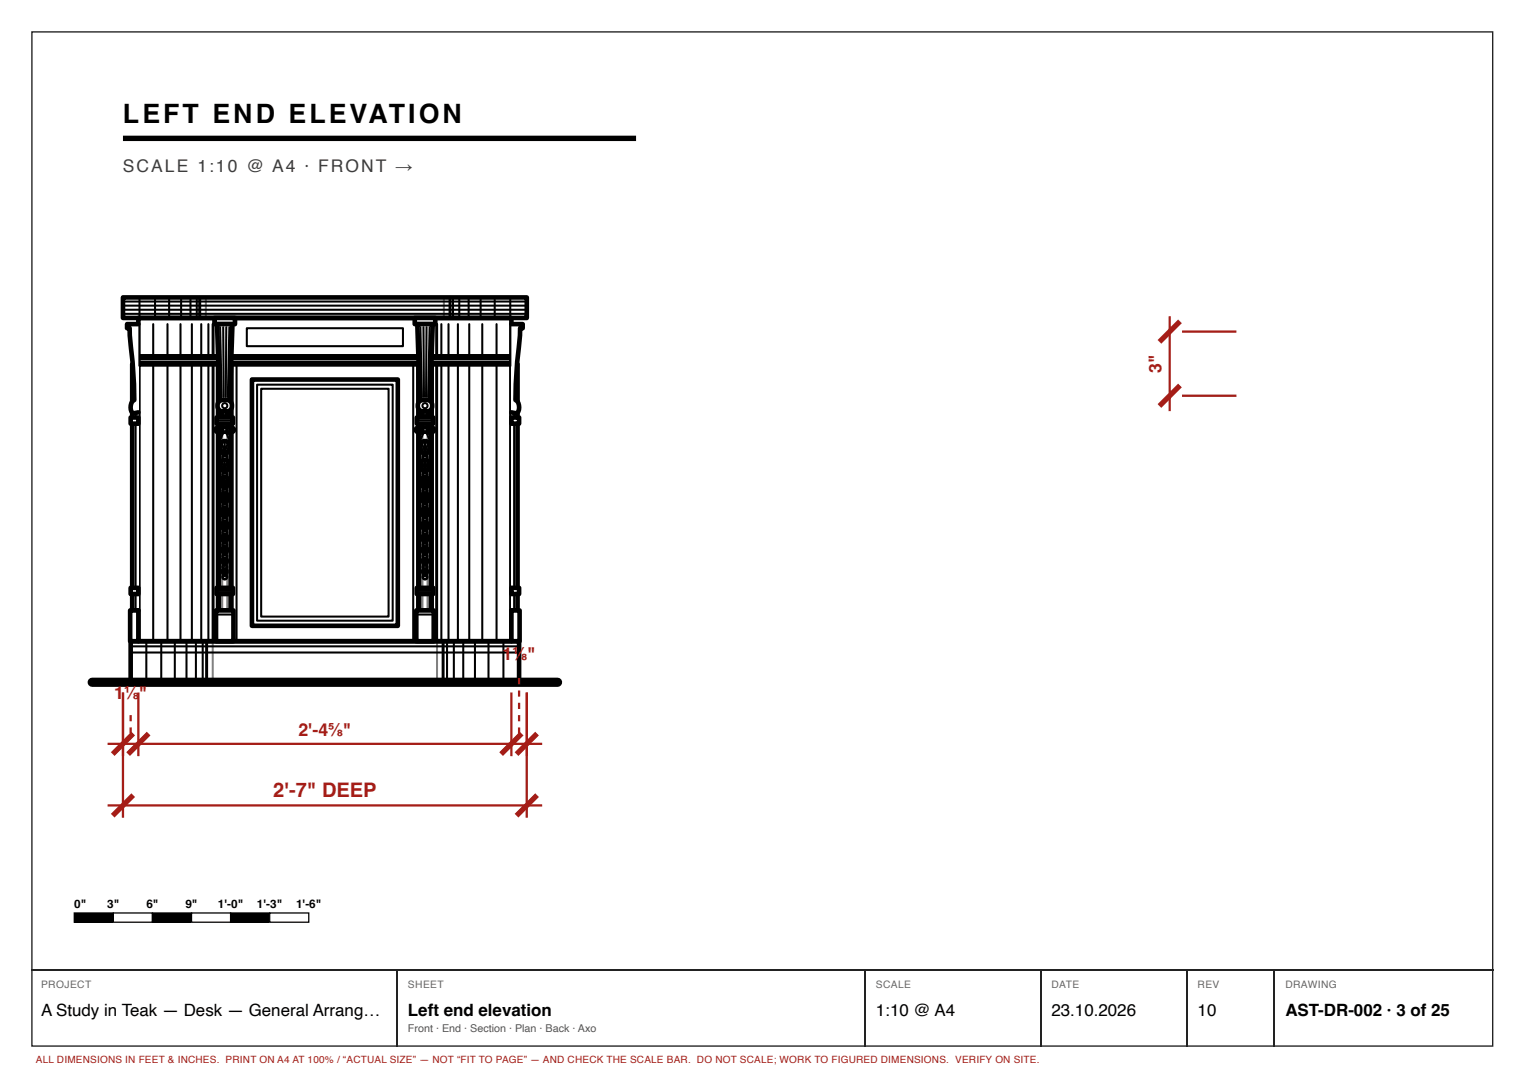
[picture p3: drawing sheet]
<svg xmlns="http://www.w3.org/2000/svg" width="297mm" height="210mm" viewBox="0 0 297 210" stroke-linecap="round" stroke-linejoin="round" font-family="sans-serif">
<path d="M6.2 6.2h284.7v197.7h-284.7z" fill="none" stroke="#222" stroke-width=".26"/>
<path d="M24 27h100" fill="none" stroke="#000" stroke-width="1" stroke-linecap="butt"/>
<path d="M24 58h78.7v4h-78.7zM27 62h72.7v7.5h-72.7zM27 69.5h72.7v1.5h-72.7zM27 71h72.7v54h-72.7zM49.1 74h28.4v48h-28.4zM25.5 125h75.7v8h-75.7z" fill="none" stroke="#000" stroke-width=".9"/>
<g fill="none" stroke="#000" stroke-width=".4">
<path d="M24 58.8h78.7M24 59.6h78.7M27.2 58v4M30.2 58v4M33 58v4M35.3 58v4M37.1 58v4M38.3 58v4M40.1 58v4M86.5 58v4M88.3 58v4M89.5 58v4"/>
<path d="M91.3 58v4M93.7 58v4M96.4 58v4M99.4 58v4M24 60.4h78.7M24 61.2h78.7M27 70h72.7M27 70.5h72.7M29.9 63.2v6.3M29.9 71v54M32.6 63.2v6.3M32.6 71v54"/>
<path d="M35.2 63.2v6.3M35.2 71v54M37.4 63.2v6.3M37.4 71v54M39.2 63.2v6.3M39.2 71v54M40.6 63.2v6.3M40.6 71v54M42.7 63.2v6.3M42.7 71v54M46.1 71v54M48.1 64h30.4v3.5h-30.4z"/>
<path d="M50.1 75h26.4v46h-26.4zM50.9 75.8h24.8v44.4h-24.8zM80.5 71v54M25.5 126h75.7M25.5 127.2h75.7M28.5 125v8M31.4 125v8M34.1 125v8M36.3 125v8M38.2 125v8M39.5 125v8M41.5 125v8"/>
</g>
<path d="M38.9 58v4M87.7 58v4M41.5 63.2v6.3M41.5 71v54M40.3 125v8" fill="none" stroke="#000" stroke-width=".58"/>
<path d="M42.5 71h2.6v48h-2.6z" fill="#fff"/>
<path d="M42.5 71h2.6v48h-2.6z" fill="none" stroke="#000" stroke-width=".9"/>
<path d="M42.9 71v48M43.3 71v48M44.3 71v48M44.7 71v48" fill="none" stroke="#000" stroke-width=".4"/>
<path d="M42.2 81.4h3.2v1.2h-3.2z" fill="#fff"/>
<path d="M42.2 81.4h3.2v1.2h-3.2z" fill="none" stroke="#000" stroke-width=".9"/>
<path d="M42.2 82h3.2" fill="none" stroke="#000" stroke-width=".4"/>
<path d="M42.2 114.6h3.2v1.2h-3.2z" fill="#fff"/>
<path d="M42.2 83.5a.98 .98 0 0 1 1.6 .4 1.05 1.05 0 0 1-1.8-.1zM44 83.5a.98 .98 0 0 1 1.6 .4 1.05 1.05 0 0 1-1.8-.1zM42.2 114.6h3.2v1.2h-3.2z" fill="none" stroke="#000" stroke-width=".9"/>
<path d="M42.2 115.2h3.2" fill="none" stroke="#000" stroke-width=".4"/>
<circle cx="43.8" cy="83.8" r=".35" fill="#fff"/>
<g fill="none" stroke="#000" stroke-width=".9">
<path d="M43 86.3a.97 .97 0 0 1 1.3-.2 .97 .97 0 0 1 .4 1.1l-.5 1.1-.4 .4a2.1 2.1 0 0 1-.8-2.4zM43.1 90a.88 .88 0 0 1 1.1-.3 .88 .88 0 0 1 .4 1.1l-.4 .9-.4 .4a1.89 1.89 0 0 1-.7-2.1zM43.4 93.1l.4-.1 .4 .1a1.36 1.36 0 0 1-.4 2.1 1.49 1.49 0 0 1-.4-2.1zM43.4 96.2l.4-.1 .4 .1a1.22 1.22 0 0 1-.4 2 1.34 1.34 0 0 1-.4-2zM43.4 99.1h.8a1.1 1.1 0 0 1-.4 1.8 1.21 1.21 0 0 1-.4-1.8zM43.4 101.9l.4-.1 .4 .1a1.08 1.08 0 0 1-.4 1.5 1.08 1.08 0 0 1-.4-1.5zM43.5 104.4l.3-.1 .3 .1a.97 .97 0 0 1-.3 1.4 .97 .97 0 0 1-.3-1.4zM43.5 106.8h.6a.88 .88 0 0 1-.3 1.2 .88 .88 0 0 1-.3-1.2zM43.5 109h.6a.79 .79 0 0 1-.3 1.1 .79 .79 0 0 1-.3-1.1zM43.6 111h.4a.71 .71 0 0 1-.2 1 .71 .71 0 0 1-.2-1z"/>
<circle cx="43.8" cy="98.6" r=".25"/>
<circle cx="43.8" cy="89.1" r=".25"/>
<circle cx="43.8" cy="92.5" r=".25"/>
<circle cx="43.8" cy="95.6" r=".25"/>
<circle cx="43.8" cy="83.8" r=".35"/>
<circle cx="43.8" cy="106.2" r=".25"/>
<circle cx="43.8" cy="112.4" r=".25"/>
<circle cx="43.8" cy="103.8" r=".25"/>
<circle cx="43.8" cy="108.4" r=".25"/>
<circle cx="43.8" cy="101.3" r=".25"/>
<circle cx="43.8" cy="110.5" r=".25"/>
</g>
<g fill="none" stroke="#000" stroke-width=".4">
<path d="M43.3 86.6l.5 1.5M43.3 90.2l.5 1.4M43.4 93.5l.4 1.3M43.4 96.6l.4 1.1M43.5 99.4l.3 1.1M43.6 84.1l-.6 1.5M43.8 86.3v1.8M43.8 89.9v1.7M43.8 93.3v1.5M43.8 96.4v1.3M43.8 99.3v1.2M44 84.1l.6 1.5"/>
<path d="M44.1 99.4l-.3 1.1M44.2 96.6l-.4 1.1M44.2 93.5l-.4 1.3M44.3 90.2l-.5 1.4M44.3 86.6l-.5 1.5M43.5 102.1l.3 .9M43.5 104.6l.3 .8M43.5 106.9l.3 .8M43.6 109.1l.2 .7M43.6 111.2l.2 .6M43.8 102v1M43.8 104.5v.9"/>
<path d="M43.8 106.8v.9M43.8 109v.8M43.8 111.1v.7M44 111.2l-.2 .6M44 109.1l-.2 .7M44.1 106.9l-.3 .8M44.1 104.6l-.3 .8M44.1 102.1l-.3 .9"/>
</g>
<path d="M42.1 119h3.4v6h-3.4z" fill="#fff"/>
<path d="M42.1 119h3.4v6h-3.4z" fill="none" stroke="#000" stroke-width=".9"/>
<path d="M42.1 119.8h3.4" fill="none" stroke="#000" stroke-width=".4"/>
<path d="M41.8 62h4v1.2h-4z" fill="#fff"/>
<path d="M41.8 62h4v1.2h-4z" fill="none" stroke="#000" stroke-width=".9"/>
<path d="M42.3 63.2h3l-.5 14.8h-2z" fill="#fff"/>
<path d="M42.3 63.2h3l-.5 14.8h-2z" fill="none" stroke="#000" stroke-width=".9"/>
<path d="M42.9 63.8l.3 13.6M43.5 63.8l.1 13.6M44.1 63.8l-.1 13.6M44.7 63.8l-.3 13.6" fill="none" stroke="#000" stroke-width=".4"/>
<path d="M42.7 78.3l.5-.3h1a1.1 1.1 0 0 1 1 1.1 1.1 1.1 0 0 1-1 1.1h-.8a1.12 1.12 0 0 1-1-.8 1.12 1.12 0 0 1 .3-1.1z" fill="#fff"/>
<path d="M42.7 78.3l.5-.3h1a1.1 1.1 0 0 1 1 1.1 1.1 1.1 0 0 1-1 1.1h-.8a1.12 1.12 0 0 1-1-.8 1.12 1.12 0 0 1 .3-1.1z" fill="none" stroke="#000" stroke-width=".9"/>
<circle cx="43.8" cy="79.1" r=".5" fill="none" stroke="#000" stroke-width=".4"/>
<circle cx="43.8" cy="80.7" r=".5" fill="#fff"/>
<circle cx="43.8" cy="80.7" r=".5" fill="none" stroke="#000" stroke-width=".9"/>
<path d="M25.8 71h1.2v48h-1.2z" fill="#fff"/>
<path d="M27 71h-1.2v48h1.2" fill="none" stroke="#000" stroke-width=".9"/>
<path d="M26.4 71v48" fill="none" stroke="#000" stroke-width=".4"/>
<path d="M25.5 81.4h1.5v1.2h-1.5z" fill="#fff"/>
<path d="M25.5 81.4h1.5v1.2h-1.5z" fill="none" stroke="#000" stroke-width=".9"/>
<path d="M25.5 114.6h1.5v1.2h-1.5z" fill="#fff"/>
<path d="M25.5 114.6h1.5v1.2h-1.5z" fill="none" stroke="#000" stroke-width=".9"/>
<path d="M25.4 119h1.6v6h-1.6z" fill="#fff"/>
<path d="M25.4 119h1.6v6h-1.6z" fill="none" stroke="#000" stroke-width=".9"/>
<path d="M24.8 63.2h2.2v17.2l-1 .2a1.71 1.71 0 0 1 .2-2.6 134.8 134.8 0 0 0-.9-13.1v-.9h-.5z" fill="#fff"/>
<path d="M27 63.2h-2.2v.8h.5l.2 3.4a81.5 81.5 0 0 1 .7 10.6 1.71 1.71 0 0 0-.2 2.6l1-.2" fill="none" stroke="#000" stroke-width=".9"/>
<g fill="none" stroke="#000" stroke-width=".4">
<path d="M83.9 63.2v6.3M83.9 71v54M86 63.2v6.3M86 71v54M87.4 63.2v6.3M87.4 71v54M89.2 63.2v6.3M89.2 71v54M91.5 63.2v6.3M91.5 71v54M94 63.2v6.3M94 71v54"/>
<path d="M96.8 63.2v6.3M96.8 71v54M85.2 125v8M87.1 125v8M88.4 125v8M90.3 125v8M92.6 125v8M95.2 125v8M98.1 125v8"/>
</g>
<path d="M85.1 63.2v6.3M85.1 71v54M86.4 125v8" fill="none" stroke="#000" stroke-width=".58"/>
<path d="M81.5 71h2.6v48h-2.6z" fill="#fff"/>
<path d="M81.5 71h2.6v48h-2.6z" fill="none" stroke="#000" stroke-width=".9"/>
<path d="M81.9 71v48M82.3 71v48M83.3 71v48M83.7 71v48" fill="none" stroke="#000" stroke-width=".4"/>
<path d="M81.2 81.4h3.2v1.2h-3.2z" fill="#fff"/>
<path d="M81.2 81.4h3.2v1.2h-3.2z" fill="none" stroke="#000" stroke-width=".9"/>
<path d="M81.2 82h3.2" fill="none" stroke="#000" stroke-width=".4"/>
<path d="M81.2 114.6h3.2v1.2h-3.2z" fill="#fff"/>
<path d="M81.2 83.5a.98 .98 0 0 1 1.6 .4 1.05 1.05 0 0 1-1.8-.1zM83 83.5a.98 .98 0 0 1 1.6 .4 1.05 1.05 0 0 1-1.8-.1zM81.2 114.6h3.2v1.2h-3.2z" fill="none" stroke="#000" stroke-width=".9"/>
<path d="M81.2 115.2h3.2" fill="none" stroke="#000" stroke-width=".4"/>
<circle cx="82.8" cy="83.8" r=".35" fill="#fff"/>
<g fill="none" stroke="#000" stroke-width=".9">
<path d="M82 86.3a.97 .97 0 0 1 1.3-.2 .97 .97 0 0 1 .4 1.1l-.4 1.1-.5 .4a2.1 2.1 0 0 1-.8-2.4zM82.1 90a.88 .88 0 0 1 1.1-.3 .88 .88 0 0 1 .5 1.1l-.5 .9-.4 .4a1.89 1.89 0 0 1-.7-2.1zM82.4 93.1l.4-.1 .5 .1a1.36 1.36 0 0 1-.5 2.1 1.49 1.49 0 0 1-.4-2.1zM82.4 96.2l.4-.1 .4 .1a1.22 1.22 0 0 1-.4 2 1.34 1.34 0 0 1-.4-2zM82.5 99.1h.7a1.1 1.1 0 0 1-.4 1.8 1.21 1.21 0 0 1-.3-1.8zM82.5 101.9l.3-.1 .4 .1a1.08 1.08 0 0 1-.4 1.5 1.08 1.08 0 0 1-.3-1.5zM82.5 104.4l.3-.1 .4 .1a.97 .97 0 0 1-.4 1.4 .97 .97 0 0 1-.3-1.4zM82.5 106.8h.6a.88 .88 0 0 1-.3 1.2 .88 .88 0 0 1-.3-1.2zM82.6 109h.5a.79 .79 0 0 1-.3 1.1 .79 .79 0 0 1-.2-1.1zM82.6 111h.5a.71 .71 0 0 1-.3 1 .71 .71 0 0 1-.2-1z"/>
<circle cx="82.8" cy="98.6" r=".25"/>
<circle cx="82.8" cy="89.1" r=".25"/>
<circle cx="82.8" cy="92.5" r=".25"/>
<circle cx="82.8" cy="95.6" r=".25"/>
<circle cx="82.8" cy="83.8" r=".35"/>
<circle cx="82.8" cy="106.2" r=".25"/>
<circle cx="82.8" cy="112.4" r=".25"/>
<circle cx="82.8" cy="103.8" r=".25"/>
<circle cx="82.8" cy="108.4" r=".25"/>
<circle cx="82.8" cy="101.3" r=".25"/>
<circle cx="82.8" cy="110.5" r=".25"/>
</g>
<g fill="none" stroke="#000" stroke-width=".4">
<path d="M82.3 86.6l.5 1.5M82.4 90.2l.4 1.4M82.4 93.5l.4 1.3M82.4 96.6l.4 1.1M82.5 99.4l.3 1.1M82.6 84.1l-.6 1.5M82.8 86.3v1.8M82.8 89.9v1.7M82.8 93.3v1.5M82.8 96.4v1.3M82.8 99.3v1.2M83 84.1l.6 1.5"/>
<path d="M83.2 99.4l-.4 1.1M83.2 96.6l-.4 1.1M83.3 93.5l-.5 1.3M83.3 90.2l-.5 1.4M83.4 86.6l-.6 1.5M82.5 102.1l.3 .9M82.5 104.6l.3 .8M82.6 106.9l.2 .8M82.6 109.1l.2 .7M82.6 111.2l.2 .6M82.8 102v1M82.8 104.5v.9"/>
<path d="M82.8 106.8v.9M82.8 109v.8M82.8 111.1v.7M83 111.2l-.2 .6M83.1 109.1l-.3 .7M83.1 106.9l-.3 .8M83.1 104.6l-.3 .8M83.1 102.1l-.3 .9"/>
</g>
<path d="M81.1 119h3.4v6h-3.4z" fill="#fff"/>
<path d="M81.1 119h3.4v6h-3.4z" fill="none" stroke="#000" stroke-width=".9"/>
<path d="M81.1 119.8h3.4" fill="none" stroke="#000" stroke-width=".4"/>
<path d="M80.8 62h4v1.2h-4z" fill="#fff"/>
<path d="M80.8 62h4v1.2h-4z" fill="none" stroke="#000" stroke-width=".9"/>
<path d="M81.3 63.2h3l-.5 14.8h-2z" fill="#fff"/>
<path d="M81.3 63.2h3l-.5 14.8h-2z" fill="none" stroke="#000" stroke-width=".9"/>
<path d="M81.9 63.8l.3 13.6M82.5 63.8l.1 13.6M83.1 63.8l-.1 13.6M83.7 63.8l-.3 13.6" fill="none" stroke="#000" stroke-width=".4"/>
<path d="M81.7 78.3l.5-.3h1a1.1 1.1 0 0 1 1 1.1 1.1 1.1 0 0 1-1 1.1h-.8a1.12 1.12 0 0 1-.9-.8 1.12 1.12 0 0 1 .2-1.1z" fill="#fff"/>
<path d="M81.7 78.3l.5-.3h1a1.1 1.1 0 0 1 1 1.1 1.1 1.1 0 0 1-1 1.1h-.8a1.12 1.12 0 0 1-.9-.8 1.12 1.12 0 0 1 .2-1.1z" fill="none" stroke="#000" stroke-width=".9"/>
<circle cx="82.8" cy="79.1" r=".5" fill="none" stroke="#000" stroke-width=".4"/>
<circle cx="82.8" cy="80.7" r=".5" fill="#fff"/>
<circle cx="82.8" cy="80.7" r=".5" fill="none" stroke="#000" stroke-width=".9"/>
<path d="M99.7 71h1.2v48h-1.2z" fill="#fff"/>
<path d="M99.7 71h1.2v48h-1.2" fill="none" stroke="#000" stroke-width=".9"/>
<path d="M100.2 71v48" fill="none" stroke="#000" stroke-width=".4"/>
<path d="M99.7 81.4h1.5v1.2h-1.5z" fill="#fff"/>
<path d="M99.7 81.4h1.5v1.2h-1.5z" fill="none" stroke="#000" stroke-width=".9"/>
<path d="M99.7 114.6h1.5v1.2h-1.5z" fill="#fff"/>
<path d="M99.7 114.6h1.5v1.2h-1.5z" fill="none" stroke="#000" stroke-width=".9"/>
<path d="M99.7 119h1.6v6h-1.6z" fill="#fff"/>
<path d="M99.7 119h1.6v6h-1.6z" fill="none" stroke="#000" stroke-width=".9"/>
<path d="M99.7 63.2h2.2v.8h-.5l-.2 3.4a81.5 81.5 0 0 0-.7 10.6 1.71 1.71 0 0 1 .2 2.6l-1-.2z" fill="#fff"/>
<path d="M99.7 63.2h2.2v.8h-.5l-.2 3.4a81.5 81.5 0 0 0-.7 10.6 1.71 1.71 0 0 1 .2 2.6l-1-.2" fill="none" stroke="#000" stroke-width=".9"/>
<path d="M18 133h90.7" fill="none" stroke="#000" stroke-width="1.8"/>
<path d="M24 135v12.4M27 135v12.4M99.7 135v12.4M102.7 135v12.4M21 145h84.7" fill="none" stroke="#a51d17" stroke-width=".44"/>
<path d="M26 143l-4 4M29 143l-4 4M101.7 143l-4 4M104.7 143l-4 4" fill="none" stroke="#a51d17" stroke-width="1" stroke-linecap="butt"/>
<g fill="#a51d17">
<path d="M25.2 141.8h.5v1.2h-.5zM25.2 139.4h.5v1.2h-.5z"/>
<path d="M100.9 141.8h.5v1.2h-.5zM100.9 139.4h.5v1.2h-.5zM100.9 137h.5v1.2h-.5zM100.9 134.6h.5v1.2h-.5zM100.9 132.2h.5v1.2h-.5z"/>
</g>
<path d="M228 61.6v18.5M230.4 64.6h10.6M230.4 77.1h10.6M24 135v24.4M102.7 135v24.4M21 157h84.7" fill="none" stroke="#a51d17" stroke-width=".44"/>
<path d="M230 62.6l-4 4M230 75.1l-4 4M26 155l-4 4M104.7 155l-4 4" fill="none" stroke="#a51d17" stroke-width="1" stroke-linecap="butt"/>
<path d="M14.5 177.9h7.6v1.8h-7.6z" fill="#000"/>
<path d="M14.5 177.9h7.6v1.8h-7.6z" fill="none" stroke="#000" stroke-width=".25"/>
<path d="M22.1 177.9h7.6v1.8h-7.6z" fill="#fff"/>
<path d="M22.1 177.9h7.6v1.8h-7.6zM29.7 177.9h7.6v1.8h-7.6z" fill="none" stroke="#000" stroke-width=".25"/>
<path d="M29.7 177.9h7.6v1.8h-7.6z" fill="#000"/>
<path d="M37.3 177.9h7.6v1.8h-7.6z" fill="#fff"/>
<path d="M37.3 177.9h7.6v1.8h-7.6zM44.9 177.9h7.7v1.8h-7.7z" fill="none" stroke="#000" stroke-width=".25"/>
<path d="M44.9 177.9h7.7v1.8h-7.7z" fill="#000"/>
<path d="M52.6 177.9h7.6v1.8h-7.6z" fill="#fff"/>
<path d="M52.6 177.9h7.6v1.8h-7.6z" fill="none" stroke="#000" stroke-width=".25"/>
<path d="M6.1 189h284.9M77.4 189.2v14.8M168.7 189.2v14.8M202.8 189.2v14.8M231.4 189.2v14.8M248.3 189.2v14.8" fill="none" stroke="#222" stroke-width=".26"/>
<text font-size="5.2" x="24" y="24">LEFT END ELEVATION</text>
<text font-size="3.9" fill="#a51d17" x="53.2" y="155.4">2'-7&quot; DEEP</text>
<text font-size="3.4" fill="#3d3d3d" x="24" y="33.6">SCALE 1:10 @ A4 · FRONT →</text>
<g font-size="3.4" fill="#a51d17">
<text x="226.4" y="72.6" transform="rotate(-90 226.4 72.6)">3&quot;</text>
<text x="97.9" y="128.6">1⅛&quot;</text>
<text x="22.2" y="136.2">1</text>
<text x="24.2" y="136.2">⅛</text>
<text x="27" y="136.2">&quot;</text>
<text x="58.2" y="143.4">2'-4⅝&quot;</text>
</g>
<g font-size="3.3">
<text x="8" y="197.9">A Study in Teak — Desk — General Arrang…</text>
<text x="79.5" y="197.9">Left end elevation</text>
<text x="170.7" y="197.9">1:10 @ A4</text>
<text x="204.9" y="197.9">23.10.2026</text>
<text x="233.4" y="197.9">10</text>
<text x="250.5" y="197.9">AST-DR-002 · 3 of 25</text>
</g>
<g font-size="2.3">
<text x="14.5" y="176.9">0&quot;</text>
<text x="20.9" y="176.9">3&quot;</text>
<text x="28.5" y="176.9">6&quot;</text>
<text x="36.1" y="176.9">9&quot;</text>
<text x="42.5" y="176.9">1'-0&quot;</text>
<text x="50.1" y="176.9">1'-3&quot;</text>
<text x="57.7" y="176.9">1'-6&quot;</text>
</g>
<text font-size="2.1" fill="#555" x="79.5" y="201.1">Front · End · Section · Plan · Back · Axo</text>
<g font-size="2" fill="#666">
<text x="8" y="192.6">PROJECT</text>
<text x="79.5" y="192.6">SHEET</text>
<text x="170.7" y="192.6">SCALE</text>
<text x="204.9" y="192.6">DATE</text>
<text x="233.4" y="192.6">REV</text>
<text x="250.5" y="192.6">DRAWING</text>
</g>
<text font-size="1.9" fill="#a51d17" x="7" y="207.2">ALL DIMENSIONS IN FEET &amp; INCHES. PRINT ON A4 AT 100% / “ACTUAL SIZE” — NOT “FIT TO PAGE” — AND CHECK THE SCALE BAR. DO NOT SCALE; WORK TO FIGURED DIMENSIONS. VERIFY ON SITE.</text>
</svg>
